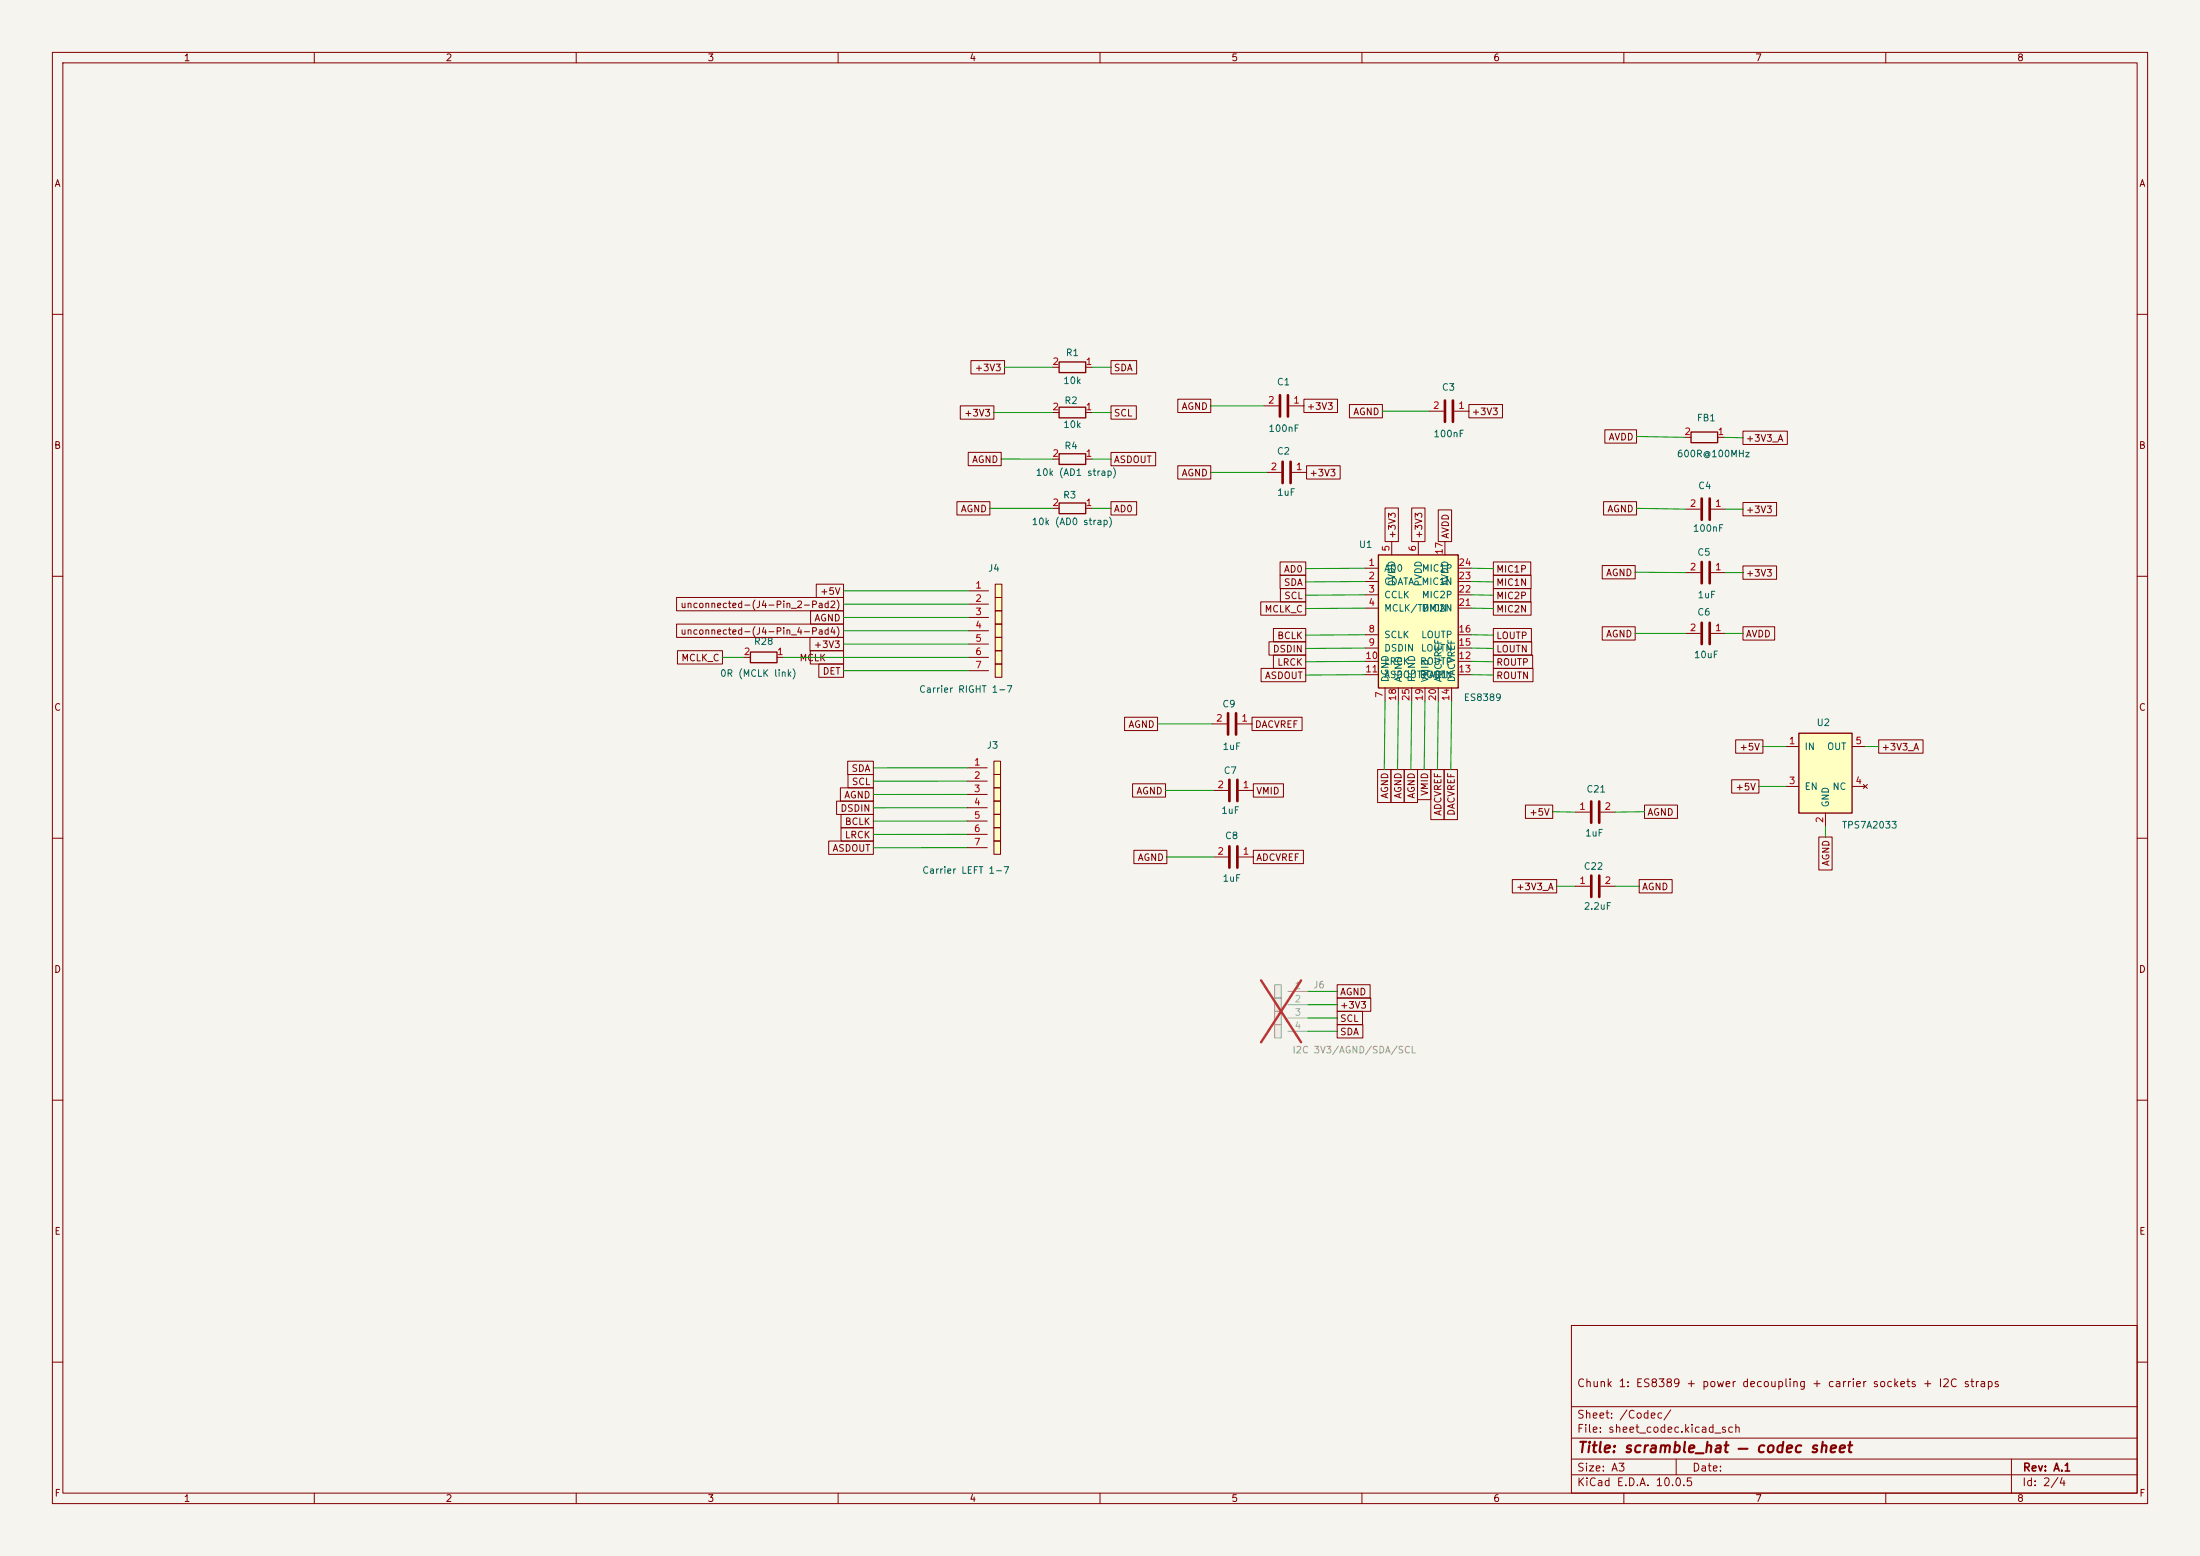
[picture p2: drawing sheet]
<svg xmlns="http://www.w3.org/2000/svg" width="420mm" height="297mm" viewBox="0 0 420 297" stroke-linecap="round" stroke-linejoin="round" font-family="sans-serif">
<path d="M0 0h420v297h-420z" fill="#f5f4ef" stroke="#f5f4ef" stroke-width=".19"/>
<g fill="none" stroke="#840000" stroke-width=".19">
<path d="M10 10h400v277h-400zM12 12h396v273h-396zM60 10v2M110 10v2M160 10v2M210 10v2M260 10v2M310 10v2M360 10v2M10 60h2M408 60h2M10 110h2"/>
<path d="M408 110h2M231.4 138.2h2.8M236.2 138.2h2.8M10 160h2M408 160h2M10 210h2M408 210h2M300 253h108v32h-108zM10 260h2M300 278.5h108M300 274.5h108M300 268.5h108"/>
<path d="M320 278.5v3M384 278.5v6.5M408 260h2M60 285v2M110 285v2M160 285v2M210 285v2M260 285v2M300 281.5h108M310 285v2M360 285v2"/>
</g>
<path d="M234.4 136.1v4.1M236 136.1v4.1" fill="none" stroke="#840000" stroke-width=".51"/>
<g fill="#ffffc2">
<path d="M189.7 145.3h1.3v2.5h-1.3z"/>
<path d="M189.7 147.8h1.3v2.6h-1.3z"/>
<path d="M189.7 150.4h1.3v2.5h-1.3z"/>
<path d="M189.7 152.9h1.3v2.5h-1.3z"/>
<path d="M189.7 155.4h1.3v2.6h-1.3z"/>
<path d="M189.7 158h1.3v2.5h-1.3z"/>
<path d="M189.7 160.5h1.3v2.6h-1.3z"/>
</g>
<g fill="none" stroke="#840000" stroke-width=".19">
<path d="M184.7 146.6h3.8M184.7 149.1h3.8M184.7 151.6h3.8M184.7 154.2h3.8M184.7 156.7h3.8M184.7 159.3h3.8M189.7 145.3h1.3v2.5h-1.3zM189.7 147.8h1.3v2.6h-1.3zM189.7 150.4h1.3v2.5h-1.3zM189.7 152.9h1.3v2.5h-1.3zM189.7 155.4h1.3v2.6h-1.3zM189.7 158h1.3v2.5h-1.3z"/>
<path d="M184.7 161.8h3.8M189.7 160.5h1.3v2.6h-1.3z"/>
</g>
<g fill="#ffffc2">
<path d="M190 111.5h1.3v2.5h-1.3z"/>
<path d="M190 114h1.3v2.6h-1.3z"/>
<path d="M190 116.6h1.3v2.5h-1.3z"/>
<path d="M190 119.1h1.3v2.6h-1.3z"/>
<path d="M190 121.7h1.3v2.5h-1.3z"/>
<path d="M190 124.2h1.3v2.5h-1.3z"/>
<path d="M190 126.7h1.3v2.6h-1.3z"/>
</g>
<g fill="none" stroke="#840000" stroke-width=".19">
<path d="M200.9 70.1h1.3M200.9 78.7h1.3M207.3 70.1h1.2M207.3 78.7h1.2M241.3 77.5h2.8M246.1 77.5h2.8M200.9 97h1.3M200.9 87.6h1.3M207.3 97h1.2M207.3 87.6h1.2M241.8 90.2h2.8M246.6 90.2h2.8"/>
<path d="M184.9 112.8h3.8M184.9 115.3h3.8M184.9 117.9h3.8M190 111.5h1.3v2.5h-1.3zM190 114h1.3v2.6h-1.3zM190 116.6h1.3v2.5h-1.3zM190 119.1h1.3v2.6h-1.3zM321.8 109.3h2.8M326.6 109.3h2.8M142 125.5h1.3M148.3 125.5h1.3M184.9 120.4h3.8"/>
<path d="M184.9 122.9h3.8M184.9 125.5h3.8M184.9 128h3.8M190 121.7h1.3v2.5h-1.3zM190 124.2h1.3v2.5h-1.3zM190 126.7h1.3v2.6h-1.3zM321.8 120.9h2.8M326.6 120.9h2.8"/>
</g>
<path d="M244.3 75.4v4.1M245.9 75.4v4.1M244.9 88.1v4.1M246.4 88.1v4.1M324.9 107.3v4M324.9 118.9v4M326.4 107.3v4M326.4 118.9v4" fill="none" stroke="#840000" stroke-width=".51"/>
<path d="M202.2 69.1h5.1v2h-5.1zM202.2 77.7h5.1v2.1h-5.1zM202.2 96h5.1v2h-5.1zM202.2 86.6h5.1v2h-5.1zM143.3 124.5h5v2h-5z" fill="none" stroke="#840000" stroke-width=".25"/>
<path d="M343.4 140h10.2v15.2h-10.2z" fill="#ffffc2"/>
<path d="M343.4 140h10.2v15.2h-10.2z" fill="none" stroke="#840000" stroke-width=".25"/>
<path d="M340.9 142.5h2.5M340.9 150.1h2.5M348.5 155.2v2.5M353.6 142.5h2.5M353.6 150.1h2.5M355.7 149.7l.8 .8M356.5 149.7l-.8 .8" fill="none" stroke="#840000" stroke-width=".19"/>
<path d="M263.1 105.9h15.3v25.4h-15.3z" fill="#ffffc2"/>
<path d="M263.1 105.9h15.3v25.4h-15.3z" fill="none" stroke="#840000" stroke-width=".25"/>
<g fill="none" stroke="#840000" stroke-width=".19">
<path d="M272.8 78.5h2.8M277.6 78.5h2.8M260.6 108.5h2.5M260.6 111h2.5M260.6 113.5h2.5M260.6 116.1h2.5M265.7 103.4v2.5M270.8 103.4v2.5M275.8 103.4v2.5M278.4 108.5h2.5M278.4 111h2.5M278.4 113.5h2.5"/>
<path d="M278.4 116.1h2.5M260.6 121.2h2.5M260.6 123.7h2.5M260.6 126.2h2.5M260.6 128.8h2.5M264.4 131.3v2.6M267 131.3v2.6M269.5 131.3v2.6M272 131.3v2.6M274.6 131.3v2.6M277.1 131.3v2.6M278.4 121.2h2.5"/>
<path d="M278.4 123.7h2.5M278.4 126.2h2.5M278.4 128.8h2.5M300.7 155h2.8M305.5 155h2.8M300.7 169.2h2.8M305.6 169.2h2.8"/>
</g>
<path d="M275.8 76.5v4M277.4 76.5v4M303.8 153v4M305.3 153v4M303.8 167.1v4.1M305.3 167.1v4.1" fill="none" stroke="#840000" stroke-width=".51"/>
<g fill="#ebeae8">
<path d="M243.3 188h1.3v2.5h-1.3z"/>
<path d="M243.3 190.5h1.3v2.5h-1.3z"/>
<path d="M243.3 193h1.3v2.6h-1.3z"/>
<path d="M243.3 195.6h1.3v2.5h-1.3z"/>
</g>
<path d="M243.3 188h1.3v2.5h-1.3zM243.3 190.5h1.3v2.5h-1.3zM243.3 193h1.3v2.6h-1.3zM243.3 195.6h1.3v2.5h-1.3zM245.9 189.2h3.8M245.9 191.8h3.8M245.9 194.3h3.8M245.9 196.9h3.8" fill="none" stroke="#9c9b98" stroke-width=".19"/>
<path d="M240.7 187.1l7.7 11.9M248.4 187.1l-7.7 11.9" fill="none" stroke="#e12e31" stroke-width=".46"/>
<path d="M324.9 95.2v4M326.4 95.2v4M234.7 148.8v4.1M236.2 148.8v4.1M234.7 161.5v4.1M236.2 161.5v4.1" fill="none" stroke="#840000" stroke-width=".51"/>
<g fill="none" stroke="#840000" stroke-width=".19">
<path d="M183.3 77.5h6.4v2.5h-6.4zM185.4 68.8h6.4v2.6h-6.4zM212.1 77.5h4.8v2.5h-4.8zM212.1 68.8h4.9v2.6h-4.9zM224.8 76.2h6.3v2.5h-6.3zM248.9 76.2h6.4v2.5h-6.4zM257.6 77.2h6.3v2.6h-6.3zM280.4 77.2h6.4v2.6h-6.4zM182.7 95.8h6.3v2.5h-6.3zM184.8 86.3h6.3v2.6h-6.3zM212.1 95.8h4.9v2.5h-4.9zM212.1 86.4h8.5v2.5h-8.5z"/>
<path d="M224.8 88.9h6.3v2.5h-6.3zM249.4 88.9h6.4v2.5h-6.4zM264.4 97h2.6v6.4h-2.6zM269.5 97h2.5v6.4h-2.5zM274.6 97.3h2.5v6.1h-2.5zM306.1 95.8h6.3v2.5h-6.3zM306.4 82h6v2.6h-6zM321.6 83.5h1.2M321.8 97.2h2.8M326.6 97.2h2.8M327.9 83.5h1.3M332.7 82.3h8.5v2.5h-8.5z"/>
<path d="M332.7 95.9h6.5v2.6h-6.5zM129.2 119.1h31.8v2.6h-31.8zM129.2 114h31.8v2.6h-31.8zM154.7 116.6h6.3v2.5h-6.3zM155.8 111.5h5.2v2.5h-5.2zM240.7 114.9h8.6v2.5h-8.6zM243.1 120h6.2v2.5h-6.2zM244.4 107.3h4.9v2.5h-4.9zM244.4 109.8h4.9v2.5h-4.9zM244.4 112.3h4.9v2.6h-4.9zM285.1 112.3h7.1v2.6h-7.1zM285.1 107.3h7.1v2.5h-7.1z"/>
<path d="M285.1 114.9h7.2v2.5h-7.2zM285.1 109.8h7.2v2.5h-7.2zM285.1 120h7.2v2.5h-7.2zM305.9 107.9h6.3v2.6h-6.3zM305.9 119.6h6.3v2.6h-6.3zM332.7 108h6.5v2.6h-6.5zM332.7 119.6h6.1v2.6h-6.1zM129.3 124.2h8.6v2.5h-8.6zM154.6 121.7h6.4v2.5h-6.4zM154.7 124.2h6.3v2.5h-6.3zM156.3 126.7h4.7v2.6h-4.7zM214.7 136.9h6.3v2.5h-6.3z"/>
<path d="M239 136.9h9.6v2.5h-9.6zM240.7 127.6h8.6v2.5h-8.6zM242.3 122.5h7v2.5h-7zM243.1 125h6.2v2.6h-6.2zM285.1 122.5h7.3v2.5h-7.3zM285.1 127.6h7.6v2.5h-7.6zM285.1 125h7.5v2.6h-7.5zM159.7 152.9h7v2.6h-7zM160.4 150.4h6.3v2.5h-6.3zM160.6 158h6.1v2.5h-6.1zM160.6 155.5h6.1v2.5h-6.1zM161.8 145.3h4.9v2.5h-4.9z"/>
<path d="M161.9 147.8h4.8v2.6h-4.8zM216.2 149.6h6.3v2.5h-6.3zM231.6 150.9h2.8M236.5 150.9h2.8M239.3 149.6h5.7v2.5h-5.7zM263 146.9h2.5v6.3h-2.5zM265.5 146.9h2.6v6.3h-2.6zM268.1 146.9h2.5v6.3h-2.5zM270.6 146.9h2.6v5.7h-2.6zM273.1 146.9h2.6v9.5h-2.6zM275.7 146.9h2.5v9.5h-2.5zM291.2 153.7h5.2v2.5h-5.2z"/>
<path d="M313.9 153.7h6.3v2.5h-6.3zM330.6 148.8h5.2v2.6h-5.2zM331.3 141.2h5.2v2.6h-5.2zM347.2 159.8h2.6v6.3h-2.6zM358.6 141.2h8.5v2.6h-8.5zM158.2 160.5h8.5v2.6h-8.5zM216.5 162.3h6.3v2.5h-6.3zM231.6 163.6h2.8M236.5 163.6h2.8M239.3 162.3h9.5v2.5h-9.5zM288.7 167.9h8.5v2.5h-8.5zM312.9 167.9h6.3v2.5h-6.3z"/>
<path d="M255.3 193h4.8v2.6h-4.8zM255.3 190.5h6.4v2.5h-6.4zM255.3 195.6h4.9v2.5h-4.9zM255.3 188h6.3v2.5h-6.3z"/>
</g>
<path d="M322.8 82.5h5.1v2h-5.1z" fill="none" stroke="#840000" stroke-width=".25"/>
<g fill="none" stroke="#009600" stroke-width=".19">
<path d="M189.7 78.7h11.2M191.8 70.1h9.1M208.5 78.7h3.6M208.5 70.1h3.6M231.1 77.5h10.2M263.9 78.5h8.9M189 97h11.9M191.1 87.6h9.8M208.5 87.6h3.6M208.5 97h3.6M231.1 90.2h10.7M312.4 83.3l9.2 .2"/>
<path d="M312.4 97l9.4 .2M329.2 83.5l3.5 .1M329.4 97.2h3.3M161 112.8h23.9M161 117.9h23.9M161 115.3h23.9M260.6 111l-11.3 .1M260.6 108.5h-11.3M260.6 116.1l-11.3 .1M260.6 113.5l-11.3 .1M280.9 116.1l4.2 .1M280.9 113.5l4.2 .1"/>
<path d="M280.9 108.5h4.2M280.9 111l4.2 .1M312.2 109.2l9.6 .1M329.4 109.3h3.3M137.9 125.5h4.1M149.6 125.5h35.3M161 122.9h23.9M161 128h23.9M161 120.4h23.9M221 138.2h10.4M260.6 128.8l-11.3 .1M260.6 126.2l-11.3 .1"/>
<path d="M260.6 123.7l-11.3 .1M260.6 121.2h-11.3M264.4 133.9l-.1 13M267 133.9l-.2 13M269.5 133.9l-.2 13M272 133.9l-.1 13M274.6 133.9l-.2 13M277.1 133.9l-.1 13M280.9 121.2h4.2M280.9 128.8l4.2 .1M280.9 126.2l4.2 .1M280.9 123.7l4.2 .1"/>
<path d="M312.2 120.9h9.6M329.4 120.9h3.3M184.7 156.7h-18M184.7 159.3h-18M184.7 151.6h-18M184.7 154.2h-18M184.7 149.1h-18M184.7 146.6h-18M222.5 150.9h9.1M296.4 154.9l4.3 .1M313.9 154.9l-5.6 .1M335.8 150.1h5.1"/>
<path d="M336.5 142.5h4.4M348.5 157.7v2.1M356.1 142.5h2.5M184.7 161.8h-18M222.8 163.6h8.8M297.2 169.2h3.5M308.4 169.2h4.5M249.7 194.3h5.6M249.7 191.8h5.6M249.7 196.9h5.6M249.7 189.2h5.6"/>
</g>
<text font-size="2" fill="#840000" x="301" y="277.8">Title: scramble_hat — codec sheet</text>
<g font-size="1.5" fill="#840000">
<text x="300.9" y="265.1">Chunk 1: ES8389 + power decoupling + carrier sockets + I2C straps</text>
<text x="300.9" y="273.8">File: sheet_codec.kicad_sch</text>
<text x="300.9" y="271.1">Sheet: /Codec/</text>
<text x="300.9" y="281.2">Size: A3</text>
<text x="322.9" y="281.2">Date:</text>
<text x="386" y="281.2">Rev: A.1</text>
<text x="300.9" y="284">KiCad E.D.A. 10.0.5</text>
<text x="385.9" y="284">Id: 2/4</text>
</g>
<g font-size="1.3" fill="#840000">
<text x="35" y="12">1</text>
<text x="85" y="12">2</text>
<text x="135" y="12">3</text>
<text x="185" y="12">4</text>
<text x="235" y="12">5</text>
<text x="285" y="12">6</text>
<text x="335" y="12">7</text>
<text x="385" y="12">8</text>
<text x="10.3" y="36">A</text>
<text x="408.3" y="36">A</text>
<text x="186" y="71.2">+3V3</text>
<text x="212.5" y="71.2">SDA</text>
<text x="184" y="79.8">+3V3</text>
<text x="212.5" y="79.8">SCL</text>
<text x="225.5" y="78.5">AGND</text>
<text x="249.4" y="78.5">+3V3</text>
<text x="258.2" y="79.5">AGND</text>
<text x="280.9" y="79.5">+3V3</text>
<text x="10.2" y="86">B</text>
<text x="185.5" y="88.7">AGND</text>
<text x="212.5" y="88.7">ASDOUT</text>
<text x="307" y="84.4">AVDD</text>
<text x="333.2" y="84.6">+3V3_A</text>
<text x="408.2" y="86">B</text>
<text x="225.5" y="91.2">AGND</text>
<text x="249.9" y="91.2">+3V3</text>
<text x="183.3" y="98.1">AGND</text>
<text x="212.5" y="98.1">AD0</text>
<text x="306.8" y="98.1">AGND</text>
<text x="333.2" y="98.2">+3V3</text>
<text x="266.7" y="102.9" transform="rotate(-90 266.7 102.9)">+3V3</text>
<text x="271.8" y="102.9" transform="rotate(-90 271.8 102.9)">+3V3</text>
<text x="276.9" y="102.9" transform="rotate(-90 276.9 102.9)">AVDD</text>
<text x="156.5" y="113.8">+5V</text>
<text x="245" y="109.6">AD0</text>
<text x="245" y="112.1">SDA</text>
<text x="285.5" y="109.6">MIC1P</text>
<text x="285.5" y="112.1">MIC1N</text>
<text x="306.5" y="110.3">AGND</text>
<text x="333.2" y="110.4">+3V3</text>
<text x="129.8" y="116.4">unconnected-(J4-Pin_2-Pad2)</text>
<text x="155.4" y="118.9">AGND</text>
<text x="241.3" y="117.2">MCLK_C</text>
<text x="245.1" y="114.7">SCL</text>
<text x="285.5" y="114.7">MIC2P</text>
<text x="285.5" y="117.2">MIC2N</text>
<text x="129.8" y="121.5">unconnected-(J4-Pin_4-Pad4)</text>
<text x="155.3" y="124">+3V3</text>
<text x="242.9" y="124.8">DSDIN</text>
<text x="243.7" y="122.3">BCLK</text>
<text x="285.5" y="124.8">LOUTN</text>
<text x="285.5" y="122.3">LOUTP</text>
<text x="306.5" y="122">AGND</text>
<text x="333.2" y="122">AVDD</text>
<text x="130" y="126.5">MCLK_C</text>
<text x="152.5" y="126.5">MCLK</text>
<text x="156.9" y="129.1">DET</text>
<text x="241.4" y="129.9">ASDOUT</text>
<text x="243.7" y="127.4">LRCK</text>
<text x="285.5" y="129.9">ROUTN</text>
<text x="285.5" y="127.4">ROUTP</text>
<text x="10.2" y="136">C</text>
<text x="408.2" y="136">C</text>
<text x="215.3" y="139.2">AGND</text>
<text x="239.5" y="139.2">DACVREF</text>
<text x="332" y="143.5">+5V</text>
<text x="359.1" y="143.5">+3V3_A</text>
<text x="162.5" y="147.6">SDA</text>
<text x="160.3" y="155.2">DSDIN</text>
<text x="161.1" y="152.7">AGND</text>
<text x="162.5" y="150.2">SCL</text>
<text x="216.8" y="151.9">AGND</text>
<text x="239.7" y="151.9">VMID</text>
<text x="265.3" y="152.6" transform="rotate(-90 265.3 152.6)">AGND</text>
<text x="267.9" y="152.6" transform="rotate(-90 267.9 152.6)">AGND</text>
<text x="270.4" y="152.6" transform="rotate(-90 270.4 152.6)">AGND</text>
<text x="272.9" y="152" transform="rotate(-90 272.9 152)">VMID</text>
<text x="275.5" y="155.8" transform="rotate(-90 275.5 155.8)">ADCVREF</text>
<text x="278" y="155.8" transform="rotate(-90 278 155.8)">DACVREF</text>
<text x="291.8" y="156">+5V</text>
<text x="314.4" y="156">AGND</text>
<text x="331.2" y="151.2">+5V</text>
<text x="161.2" y="160.3">LRCK</text>
<text x="161.2" y="157.8">BCLK</text>
<text x="158.8" y="162.9">ASDOUT</text>
<text x="217.1" y="164.6">AGND</text>
<text x="239.7" y="164.6">ADCVREF</text>
<text x="349.5" y="165.4" transform="rotate(-90 349.5 165.4)">AGND</text>
<text x="289.3" y="170.2">+3V3_A</text>
<text x="313.4" y="170.2">AGND</text>
<text x="10.2" y="186">D</text>
<text x="408.2" y="186">D</text>
<text x="255.7" y="190.3">AGND</text>
<text x="255.7" y="195.4">SCL</text>
<text x="255.7" y="192.8">+3V3</text>
<text x="255.7" y="197.9">SDA</text>
<text x="10.3" y="236">E</text>
<text x="408.3" y="236">E</text>
<text x="10.3" y="286">F</text>
<text x="35" y="287">1</text>
<text x="85" y="287">2</text>
<text x="135" y="287">3</text>
<text x="185" y="287">4</text>
<text x="235" y="287">5</text>
<text x="285" y="287">6</text>
<text x="335" y="287">7</text>
<text x="385" y="287">8</text>
<text x="408.3" y="286">F</text>
</g>
<g font-size="1.3" fill="#a90000">
<text x="200.8" y="70">2</text>
<text x="207.2" y="70">1</text>
<text x="242" y="77.3">2</text>
<text x="246.8" y="77.3">1</text>
<text x="200.8" y="78.6">2</text>
<text x="207.2" y="78.6">1</text>
<text x="273.5" y="78.4">2</text>
<text x="278.3" y="78.4">1</text>
<text x="321.5" y="83.3">2</text>
<text x="327.8" y="83.3">1</text>
<text x="200.8" y="87.5">2</text>
<text x="207.2" y="87.5">1</text>
<text x="242.5" y="90">2</text>
<text x="247.3" y="90">1</text>
<text x="200.8" y="96.9">2</text>
<text x="207.2" y="96.9">1</text>
<text x="322.5" y="97.1">2</text>
<text x="327.3" y="97.1">1</text>
<text x="265.5" y="105.4" transform="rotate(-90 265.5 105.4)">5</text>
<text x="270.6" y="105.4" transform="rotate(-90 270.6 105.4)">6</text>
<text x="275.7" y="106" transform="rotate(-90 275.7 106)">17</text>
<text x="186.1" y="112.6">1</text>
<text x="261.1" y="108.3">1</text>
<text x="261.1" y="110.9">2</text>
<text x="261.1" y="113.4">3</text>
<text x="278.3" y="113.4">22</text>
<text x="278.3" y="110.9">23</text>
<text x="278.3" y="108.3">24</text>
<text x="322.5" y="109.2">2</text>
<text x="327.3" y="109.2">1</text>
<text x="186.1" y="115.2">2</text>
<text x="186.1" y="117.7">3</text>
<text x="261.1" y="115.9">4</text>
<text x="278.3" y="115.9">21</text>
<text x="141.9" y="125.3">2</text>
<text x="148.2" y="125.3">1</text>
<text x="186.1" y="120.3">4</text>
<text x="186.1" y="122.8">5</text>
<text x="186.1" y="125.3">6</text>
<text x="261.1" y="121">8</text>
<text x="261.1" y="123.6">9</text>
<text x="278.3" y="123.6">15</text>
<text x="278.3" y="121">16</text>
<text x="322.5" y="120.8">2</text>
<text x="327.3" y="120.8">1</text>
<text x="186.1" y="127.9">7</text>
<text x="260.5" y="126.1">10</text>
<text x="260.5" y="128.6">11</text>
<text x="278.3" y="126.1">12</text>
<text x="278.3" y="128.6">13</text>
<text x="264.3" y="133.3" transform="rotate(-90 264.3 133.3)">7</text>
<text x="266.8" y="133.9" transform="rotate(-90 266.8 133.9)">18</text>
<text x="269.4" y="133.9" transform="rotate(-90 269.4 133.9)">25</text>
<text x="271.9" y="133.9" transform="rotate(-90 271.9 133.9)">19</text>
<text x="274.4" y="133.9" transform="rotate(-90 274.4 133.9)">20</text>
<text x="277" y="133.9" transform="rotate(-90 277 133.9)">14</text>
<text x="232.1" y="138">2</text>
<text x="236.9" y="138">1</text>
<text x="341.4" y="142.4">1</text>
<text x="354.1" y="142.4">5</text>
<text x="185.8" y="146.4">1</text>
<text x="185.8" y="149">2</text>
<text x="341.4" y="150">3</text>
<text x="354.1" y="150">4</text>
<text x="185.8" y="151.5">3</text>
<text x="185.8" y="154">4</text>
<text x="232.3" y="150.7">2</text>
<text x="237.1" y="150.7">1</text>
<text x="301.4" y="154.9">1</text>
<text x="306.2" y="154.9">2</text>
<text x="185.8" y="156.6">5</text>
<text x="185.8" y="159.1">6</text>
<text x="185.8" y="161.7">7</text>
<text x="348.4" y="157.2" transform="rotate(-90 348.4 157.2)">2</text>
<text x="232.3" y="163.4">2</text>
<text x="237.1" y="163.4">1</text>
<text x="301.4" y="169">1</text>
<text x="306.2" y="169">2</text>
</g>
<g font-size="1.3" fill="#006464">
<text x="203.4" y="68.3">R1</text>
<text x="202.9" y="73.6">10k</text>
<text x="203.1" y="77.4">R2</text>
<text x="243.7" y="73.9">C1</text>
<text x="275.2" y="74.9">C3</text>
<text x="202.9" y="82">10k</text>
<text x="242.1" y="82.8">100nF</text>
<text x="273.5" y="83.8">100nF</text>
<text x="323.8" y="80.7">FB1</text>
<text x="203.1" y="86.1">R4</text>
<text x="243.7" y="87.1">C2</text>
<text x="320" y="87.6">600R@100MHz</text>
<text x="197.6" y="91.1">10k (AD1 strap)</text>
<text x="202.8" y="95.5">R3</text>
<text x="243.7" y="94.9">1uF</text>
<text x="324.1" y="93.7">C4</text>
<text x="196.9" y="100.5">10k (AD0 strap)</text>
<text x="323.1" y="101.8">100nF</text>
<text x="259.3" y="104.9">U1</text>
<text x="323.9" y="106.4">C5</text>
<text x="188.5" y="109.4">J4</text>
<text x="264.1" y="109.4">AD0</text>
<text x="264.1" y="112">CDATA</text>
<text x="266.6" y="112.1" transform="rotate(-90 266.6 112.1)">DVDD</text>
<text x="271.3" y="112">MIC1N</text>
<text x="271.3" y="109.4">MIC1P</text>
<text x="271.7" y="112.1" transform="rotate(-90 271.7 112.1)">PVDD</text>
<text x="276.8" y="111.9" transform="rotate(-90 276.8 111.9)">AVDD</text>
<text x="264.1" y="114.5">CCLK</text>
<text x="264.1" y="117">MCLK/TDMIN</text>
<text x="271.3" y="117">MIC2N</text>
<text x="271.3" y="114.5">MIC2P</text>
<text x="323.9" y="117.8">C6</text>
<text x="324" y="114.5">1uF</text>
<text x="143.8" y="123.4">R28</text>
<text x="264.1" y="122.1">SCLK</text>
<text x="264.1" y="124.7">DSDIN</text>
<text x="271.2" y="124.7">LOUTN</text>
<text x="271.2" y="122.1">LOUTP</text>
<text x="323.3" y="125.9">10uF</text>
<text x="137.4" y="129.5">0R (MCLK link)</text>
<text x="264.1" y="127.2">LRCK</text>
<text x="264.1" y="129.7">ASDOUT/AD1</text>
<text x="265.4" y="130.3" transform="rotate(-90 265.4 130.3)">DGND</text>
<text x="267.9" y="130.3" transform="rotate(-90 267.9 130.3)">AGND</text>
<text x="270.5" y="130.3" transform="rotate(-90 270.5 130.3)">PGND</text>
<text x="270.9" y="129.7">ROUTN</text>
<text x="271" y="127.2">ROUTP</text>
<text x="273" y="130.3" transform="rotate(-90 273 130.3)">VMID</text>
<text x="275.5" y="130.3" transform="rotate(-90 275.5 130.3)">ADCVREF</text>
<text x="278.1" y="130.3" transform="rotate(-90 278.1 130.3)">DACVREF</text>
<text x="175.4" y="132.5">Carrier RIGHT 1-7</text>
<text x="233.2" y="135.3">C9</text>
<text x="279.3" y="134.1">ES8389</text>
<text x="188.3" y="143.2">J3</text>
<text x="233.3" y="143.5">1uF</text>
<text x="344.4" y="143.5">IN</text>
<text x="346.7" y="138.9">U2</text>
<text x="348.7" y="143.5">OUT</text>
<text x="233.5" y="148">C7</text>
<text x="233" y="155.6">1uF</text>
<text x="302.8" y="151.6">C21</text>
<text x="344.4" y="151.1">EN</text>
<text x="349.5" y="154.2" transform="rotate(-90 349.5 154.2)">GND</text>
<text x="349.7" y="151.1">NC</text>
<text x="233.8" y="160.5">C8</text>
<text x="302.5" y="160">1uF</text>
<text x="351.5" y="158.4">TPS7A2033</text>
<text x="176" y="167.1">Carrier LEFT 1-7</text>
<text x="302.2" y="166.3">C22</text>
<text x="233.3" y="168.6">1uF</text>
<text x="302.2" y="173.9">2.2uF</text>
</g>
<g font-size="1.3" fill="#a5a4a2">
<text x="247" y="189.1">1</text>
<text x="247" y="191.6">2</text>
<text x="247" y="194.2">3</text>
<text x="247" y="196.7">4</text>
</g>
<g font-size="1.3" fill="#939391">
<text x="250.6" y="189">J6</text>
<text x="246.6" y="201.4">I2C 3V3/AGND/SDA/SCL</text>
</g>
</svg>
